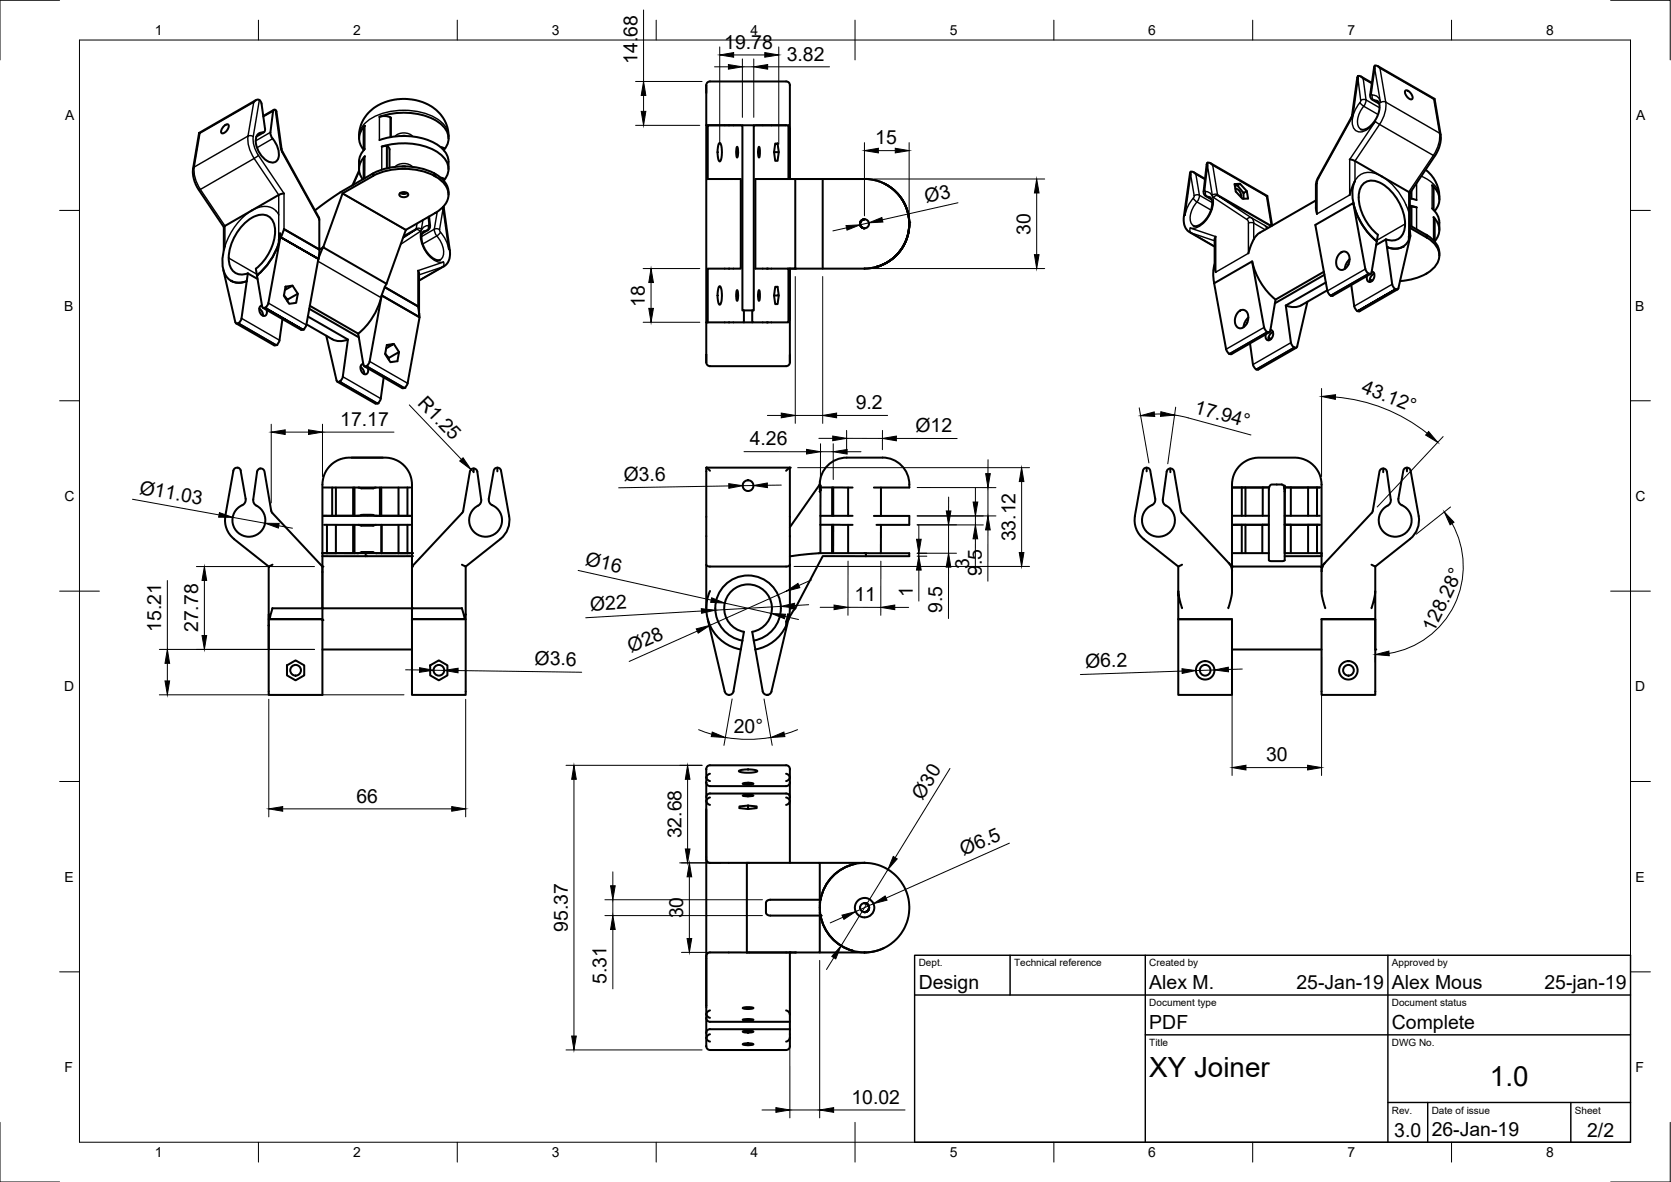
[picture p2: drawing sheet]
<svg xmlns="http://www.w3.org/2000/svg" width="420mm" height="297mm" viewBox="0 0 420 297" stroke-linecap="round" stroke-linejoin="round" font-family="sans-serif">
<!-- layer: Visible -->
<g fill="none" stroke="#000" stroke-width=".51">
<path d="M341.5 19.1l-.2 .4-1.4 9.8-8.9 16.3-.1 6.9 .3 1.2M341.5 19.1a1.3 1.3 0 0 1 1.3 .7M341.5 19.1v.8M342.2 19.2l2.8 1.6M345.7 16.5a1.24 1.24 0 0 1 1.3 .7M345.7 16.5l-1.2 7.3a1.23 1.23 0 0 0 .6 1.3l1.7 .9M345.7 16.5v.8M346.4 16.6l14.3 8.3 1.6 9.2-.3 2.6-1.1 2.4-6.4 9.4M50.1 33.4l.2 .1M50.1 33.4l-1.6 9.3 .3 2.5 1.1 2.4 6.4 9.5M56.2 31.8a.86 .86 0 0 1 1.3-.3 1.85 1.85 0 0 1-1.8 2 1.29 1.29 0 0 1 .5-1.7zM64.3 25.2l-14.2 8.2"/>
<path d="M65.2 25.1a1.05 1.05 0 0 0-1.4 .6M65.2 25.1l.6 1 .8 6.2-.1 .7-.5 .3M66 33.3a1.74 1.74 0 0 0-1.7 2.1 6 6 0 0 0 3.9 5.4 1.83 1.83 0 0 0 1.9-2.5l-.7-2.1-.9-1.3M66.3 33.2l-1.8 1.1M68.6 34.8l-.5-.7-.1-.8 .7-5.4 .3-.4 .3 .2 .2 .4 1.4 9.8 9.4 17v7.8l-8.9-5.1M68.9 27.6l-2.7 1.6M90.3 34.8l.1-1.8 .3-1.5a11.1 11.1 0 0 1 10.8-6.6l3.1 .3 2.5 .8a9 9 0 0 1 5.7 8.2v.6M91.7 31.6l-.3 .7v5.5M91.7 37.4l-1.1 1.6a6.4 6.4 0 0 0-.3 3.5M91.8 31.6a4.2 4.2 0 0 0-.3 6.1M95.4 35.2a17.4 17.4 0 0 1 15.1 1.6 5.5 5.5 0 0 1 2.3 5.7M97.3 36.7v5.6"/>
<path d="M98.2 29.6v4.8M98.3 34.4l-.1-4.9-1.3-.3-1.5 .2a17.7 17.7 0 0 1 14.7 1.2 4.5 4.5 0 0 1 1.5 7.1M101.1 34.2h.9M110.8 36.9l.8 .3M111.6 37.4v.4M177.6 31.5h8.7M177.6 21.5v10M177.6 21.4v2M177.6 31.5v57.6M178.5 20.5h19.2M178.5 20.5a.94 .94 0 0 0-.9 .9M180.8 36l.1-.1a2.95 2.95 0 0 1 .6 2.8 1.93 1.93 0 0 1-.6 1.9 5.8 5.8 0 0 1-.1-4.6z"/>
<path d="M183.3 31.5h-5.4v13.5h5.4M183.3 31.5h.1M183.3 31.5h3.4v46.5h.3v3h-3.7M185.3 36.9a3.4 3.4 0 0 1 0 2.7l-.2-1.2zM186.7 31.5h2.8M189.9 31.5h7.8M190.8 36.9a4 4 0 0 1 0 2.7l-.2-1.1zM194.6 38.2h1.2M194.9 36.1h.6l.3 2.1-.3 2.2h-.6l-.3-2.2zM197.7 20.5a.94 .94 0 0 1 .9 .9M198.2 31.7l.4 .7M198.6 32.4h.1"/>
<path d="M198.6 21.4v23.6v-12.6M346.3 25.3a2.9 2.9 0 0 1 .2 3.4 5.1 5.1 0 0 1-4.1 3.9l-.2-.1M353.4 22.8a1.74 1.74 0 0 1 1.8 1.9 .58 .58 0 0 1-.6 .3 .58 .58 0 0 1-.5-.4l-.2-.1a1.66 1.66 0 0 1-.5-1.7zM360.7 24.9h-.2M56.3 57.1v5.7M70.4 58.6l.2 1.1 9.5 5.4-9.6-5.5zM70.4 58.6l-.3 2.5M70.5 59.6l-3 16.6M71.4 57.6l-.8 2.1M71.4 57.6l8.9 5.1 1-.5M71.4 57.6h.1M71.4 48.6l-1.3 .4-13.8 8.1"/>
<path d="M86.1 48.6l15.9 9.2M90.3 42.8l-1.7 3.8M91.4 45v-5.1l.3-.6a4.1 4.1 0 0 0-.5 5.8M93.6 43.7h-.1M93.8 43.6l-8.2 4.7-6.4 4.6M93.8 44.2l-7.7 4.4-4.8 13.6M93.8 43.6v.6M93.8 44.2a17.7 17.7 0 0 1 15.4 0M93.8 43.6a17.7 17.7 0 0 1 15.4 0M97.9 42.2v-4.9a1.1 1.1 0 0 0-1.6-.5h-.3a17.5 17.5 0 0 1 14.3 1.6 4.5 4.5 0 0 1 1.3 6.9M100.5 48.7a1.42 1.42 0 0 1 2.2 .2 1.32 1.32 0 0 1-2.3 0zM100.6 48.5l.9 .3 .9-.3"/>
<path d="M101.1 41.8h.8M106.6 58.1a2.71 2.71 0 0 0-.3 3.2 5.4 5.4 0 0 0 4.1 4.1l.3-.1M107.9 54.4l.2 2.2a1.19 1.19 0 0 1-.6 1.3l-1.4 .8M109.5 44.4l-.3-.2v-.6a6 6 0 0 1 3.6 4.7M109.5 44.3a5.4 5.4 0 0 1 3.2 5.3 5.9 5.9 0 0 1-3.2 3.9l-7.5 4.3-4.8 13.5-15.9-9.1M110.8 44.6l.8 .3M111.4 52v.5M111.5 51.9l1.6 11.3v1.6a3 3 0 0 1-1.5 2.1l-6.2 3.6M111.6 44.9v.6M111.6 44.9v.1M112.8 48.3v.6M183.3 45h.1"/>
<path d="M183.3 45h3v22.5h-3M198.2 45v-13.5h-8.7v46.5h-.4v3h9.1v-13.5h-8.3v-22.5h10.1M200 45h17.7M200 45v22.5h-1.9M206.9 45v22.5M217.4 45h-.1M217.4 55.1a1.13 1.13 0 0 0-1.1 1.1 1.13 1.13 0 0 0 1.1 1.2M217.7 45a11.3 11.3 0 0 1 10.9 10.9M222.3 46.1l1.8 1.1 1.3 1.1 1.2 1.5 1 1.8 .6 1.6 .4 1.8v1.7l-.2 1.9-.7 2.2-.8 1.5-1 1.3-1.3 1.3-1.6 1.1-1.9 .9-2.1 .5-1.6 .1M222.5 46.2a11.3 11.3 0 0 1 6.1 11.2 11.3 11.3 0 0 1-8.2 9.7M226.5 49.6a11.3 11.3 0 0 1-6.1 17.5M228.6 56.2a11.3 11.3 0 0 1-11.3 11.3h-18.7"/>
<path d="M228.6 56.2a11.3 11.3 0 0 1-8.2 10.9M228.6 55.9v.3M228.6 55.9a11.2 11.2 0 0 1-8.2 11.2M299.4 43.2a1.24 1.24 0 0 1 1.3 .6M299.4 43.2l-.2 .4-1.6 11 .1 1.7a3.1 3.1 0 0 0 1.4 2.1l6.3 3.6M299.4 43.2v.7M300.1 43.3l2.9 1.6M303.6 40.9a1.25 1.25 0 0 1 1.3 .6M303.6 40.9l-.2 .4-.8 6.8a1.19 1.19 0 0 0 .6 1.2l1.5 .8M303.6 40.9v.8M304.2 49.6a3.2 3.2 0 0 1 .1 3.8 4.8 4.8 0 0 1-4 3.4l-.2-.1M304.4 41l14.2 8.2"/>
<path d="M305.7 59.5l-.3 .6v6.9l.3 1.4M310.6 47.4a1.79 1.79 0 0 1 1.4 2.1M311.1 46.6l.7-.4 1.7 1.8-.8 .5zM311.1 46.6l-.6 .1M311.8 46.2l-1.4 .1 .3 1.8 1.7 1.9 1.4-.1-.3-1.9M312.7 48.5v1.4M318.6 49.2l-.1 .1M318.6 49.2l1.3 7.5M330.9 50.4l-14.1 8.1a8.8 8.8 0 0 0-2.8 4.8l-.1 .4M339.4 40.1l1.3 .4 13.8 8M340.3 51h.1M340.7 45.5a11.9 11.9 0 0 0 1.4 10.2l2.1 3.1 2 1.8a17.2 17.2 0 0 1-5.9-9.6"/>
<path d="M340.7 45.5l-1.3 3.5M346.4 59a12.6 12.6 0 0 1-4.7-10.5 3.3 3.3 0 0 1 4.8-2.8 12.3 12.3 0 0 1 6.7 11.6 3.3 3.3 0 0 1-4.7 2.8M346.5 59l-1.7 9.7a.95 .95 0 0 1-1.4-.8l-.1-.3M354.2 59.5v.9M354.5 58.3l-.3 1.2M354.5 58.3l.1 1-3.1 13.3a.98 .98 0 0 1-1.3-.8l-.1-.4M354.5 49.8l1.7 .5M354.5 56.6l4.4 2.6v.6l-4.4-2.5M354.5 48.5v9.8M354.5 51.7l1.7 .4M354.5 58.2l-.3 1.3M354.9 47.9v2"/>
<path d="M354.9 51.9l-.4 .4M356.2 52.1l-1.3-.1v4.9M358.5 42.7l.3 .2a8.7 8.7 0 0 1 3.1 7.2M358.6 59h.1M360.1 52.4l.9 .9 .6 1a6.6 6.6 0 0 1 .3 3.5M360.5 54.6a4.2 4.2 0 0 1 .2 6M360.5 52.8v-5.5l-.4-.7a4.3 4.3 0 0 1 .6 6.4M360.5 54.6l.3 .6M360.7 55.2v5.5M56.2 67.8l3.1 13.4a.98 .98 0 0 0 1.3-.9l.1-.3M56.6 61.8a8.5 8.5 0 0 0 .6 8.1 4.1 4.1 0 0 0 4.8 .8l-1.8 .4-1.1-.1-1-.4M64.3 67.5l1.7 9.8a.95 .95 0 0 0 1.4-.8l.1-.4"/>
<path d="M64.4 67.5a12.6 12.6 0 0 0 4.7-10.4 3.3 3.3 0 0 0-4.8-2.8 12.3 12.3 0 0 0-6.7 11.5 3.3 3.3 0 0 0 4.7 2.9M64.8 70.1l-2.5-1.4-1.6 11.3M65.2 77.5a2.06 2.06 0 0 1 .9 1.8M65.9 76.8a1.36 1.36 0 0 0-.1 2.4 .82 .82 0 0 0 1.1 0 .82 .82 0 0 0 .2-1l-.1-.3M70.1 61.1h.1M70.1 61.1a17.2 17.2 0 0 1-5.5 8.1M71.8 72l1.8-.2 1.3 2-.4 2.3-1.8 .3-1.3-2.1zM72.3 75.3v.4M73.6 71.8l-2 1.1M74.9 73.8l-2.6 1.5-.9-1.1M77.4 79.5l10.1 5.8-1.3 9.4-.5 1a.63 .63 0 0 1-1 .1l-.1-.2M77.8 77.6l12.4 7.2"/>
<path d="M77.9 76.8l12.2 7M80.1 65.1l-3.1 16.5-.5 1-.5 .3h-.3l-9.6-5.5M80.3 62.7h.1M80.3 62.7l-.2 2.3M81.3 62.1l-1.3 3.2M95.8 74.7a17.3 17.3 0 0 1-5.7 9.1M95.9 74.5l-3 16.3-.5 1a.62 .62 0 0 1-.9 .1l-1.4-8.1M97.2 71.3l-1.4 3.5M105.1 77l-8.3-4.8 8.3 4.8 .3 2.6-9.4-5.4 9.5 5.5-.1-.9M105.1 68l.3 .7v10.6M105.1 77h.1M105.5 79.7l-3 16.6-.5 1-.5 .2h-.3"/>
<path d="M180.9 71.9a3 3 0 0 1 .6 2.8 1.93 1.93 0 0 1-.6 1.9 5.8 5.8 0 0 1 0-4.7zM183.3 67.5h-5.4v13.5M183.3 67.5h.1M185.3 72.9a3.4 3.4 0 0 1 0 2.7l-.2-1.2zM187 78h2.1M190.8 72.9a4 4 0 0 1 0 2.7 4 4 0 0 1 0-2.7zM194.6 74.3h1.2l-.3-2.2h-.6l-.3 2.2 .3 2.1h.6l.3-2.1M198.6 67.5v12.6l-.4 .7M198.6 67.5v23.5M217.4 67.5h.1M220.5 67.1h-.1M305.4 66.3l-.4 2.6 .3 2.3"/>
<path d="M311.2 78.5a1.49 1.49 0 0 1 1.9-.5 1.49 1.49 0 0 1 .8 1.8 2.45 2.45 0 0 1-2.2 2.7 2.5 2.5 0 0 1-.5-4zM313.9 79.8l-.9 1.1-.3 1.3M314.9 65.7a17.2 17.2 0 0 0 5.8 9.6M328.7 75.8l-2.6 11.5a.98 .98 0 0 1-1.4-.8l-1.4-9.7M332.9 68.3l-12.2 7-1.4 8.1a.95 .95 0 0 1-1.3-.8l-.1-.3M333 69.1l-12.5 7.1M333.4 71l-10.1 5.8M333.7 72.9l-6.9 4-1.6 .3-1.9-.4M336.7 63.9a1.41 1.41 0 0 1 1.7-.6 1.41 1.41 0 0 1 .9 1.5 2.59 2.59 0 0 1-2.2 3 2.48 2.48 0 0 1-.4-3.9zM339.1 66.4l-.1 .2M339.3 65.2l-.8 1.1-.4 1.3M339.8 71.6l.8 5.7 .7 .9h.6"/>
<path d="M343.3 67.6l-3-16.6-9.6 5.5 3.1 16.6M344.4 70.2l.7 .3M344.6 68.8l-9.5 5.5-.3 .1-.5-.3-.5-1M344.9 68.2a1.38 1.38 0 0 1 .1 2.4 .83 .83 0 0 1-1.1 .1 .83 .83 0 0 1-.2-1.1v-.3M345.5 68.7a1.92 1.92 0 0 0-1 2.1M348.5 60.2l1.6 11.2M348.5 60.2l-2.5 1.4M351.4 72.7l-9.5 5.5M354.2 60.4a4 4 0 0 1-5.4 1.7l1.8 .4 1.1-.1 1-.4M354.2 60.4h.1M361.9 64.2a5.2 5.2 0 0 0-3-5v.6a4.8 4.8 0 0 1 2.4 6.5 11.4 11.4 0 0 1-8.3 4.2l-1 .1M59.4 81.3l9.5 5.5"/>
<path d="M71 80.2l-.8 5.6-.7 .9-.6 .1M77 81.5l7 4 1.6 .2 1.9-.4M82 84.4l2.6 11.2M84.8 95.9l9.6 5.5M90.7 92.2a2.06 2.06 0 0 1 .9 1.8M91.3 91.4a1.44 1.44 0 0 0-.7 1.4 1.44 1.44 0 0 0 1.1 1.3 .96 .96 0 0 0 .8-.5 .96 .96 0 0 0 0-1.1M91.6 92l9.6 5.5M96.5 94.8l-.9 5.7-.6 .9h-.6M97.1 87.5l1.9-1.1-1.7 .3-.5 2.3 1.4 2 1.7-.2 .4-2.3-2.6 1.5-.8-1.1M97.7 90v.4M99 86.4l1.3 2.1M177.6 81h.3"/>
<path d="M177.6 89.1v1.9M177.6 89.1v1a1.82 1.82 0 0 0 .6 1.8l19.5 .1M177.9 81h5.4M183.3 81h.1M187 81h2.1M198.6 89.1v1a1.82 1.82 0 0 1-.6 1.8l-.3 .1M198.6 80v.1M308.3 87.7l.5 1 .5 .3h.4M313.6 81l-.1 .3M314.3 86.3l.9 5.6 .4 .7 .6 .3 9.7-5.5M317.8 82.3l-3-16.6-9.5 5.5 3 16.6M319 84.8l.6 .4"/>
<path d="M319.2 83.5l-9.6 5.5M319.4 82.9a1.44 1.44 0 0 1 .7 1.4 1.44 1.44 0 0 1-1 1.2 .96 .96 0 0 1-.9-.5 .96 .96 0 0 1 .1-1M320.1 83.4a1.92 1.92 0 0 0-1.1 2.1M64.6 118.5l-.9 7 .1 .8 .7 .8M65.4 117.7a.99 .99 0 0 1 1.1 .8l1.7 9.9M65.4 117.7l-.5 .3-.2 .5M88.4 115h7.8M119.1 117.7v1M125.1 117.5v1M177.6 117.5v35.3M177.6 117.5l.9 .8M177.6 117.5h21"/>
<path d="M198.6 117.5l-.9 .8M198.6 117.5v35.4M221.9 115h-7.2a7.5 7.5 0 0 0-8.3 4.8l-.3 1.9M221.9 115a6.8 6.8 0 0 1 6.7 7.5h-8.9M288.3 117.5v1M294.3 117.7v1M347.8 117.7v1M353.8 117.5v1M56.7 129.7a6 6 0 0 0 2.2 5.8l8.7 6.9M64.5 127.1a4.2 4.2 0 0 1 1 6.5 4.2 4.2 0 0 1-6.5-.7 4.2 4.2 0 0 1 2.2-6.1 1.49 1.49 0 0 0 .6-1.4l-1.3-7.1a.95 .95 0 0 0-.9-.8 .95 .95 0 0 0-.9 .8l-2.1 11.4M68.2 128.4l.2 .5 12.7 13.5v10.5h-12.6M81.1 139v13.9"/>
<path d="M81.1 139v-17.2a7.2 7.2 0 0 1 8.1-6.8h7.9a6.8 6.8 0 0 1 6.5 6.8v18M81.1 139h.1M81.1 139h.4M81.1 139.8h10.9M81.1 139h10.9M81.3 122.5h21.9M81.5 139h.7M81.5 131.9h21.7M82.2 131.9v7.1M83.5 122.5v7.2l5.3-.1M84.5 131.9v7.1h-2.3M84.5 139h4.3"/>
<path d="M84.5 122.5v7.2M88.8 122.5v7.1M88.8 131.9v7.1M88.8 139h.4M88.8 129.6h.4M89.1 122.5v7.1M89.1 131.9v7.1M89.1 139h1M89.1 129.6h1M90.1 122.5l.7 .2h1.5h1.5l.7-.2M90.1 131.9l.7 .2M90.8 138.8l-.8 .2"/>
<path d="M90.8 129.4l-.8 .2M90.8 129.4h3zM90.8 132.1h3M91.2 138.8h2.3zM92.3 139h-.4v.8M93.8 138.8l.9 .2M93.8 129.4l.9 .2M94.5 131.9l-.7 .2M95.5 122.5v7.1M95.5 129.6h-.9M95.9 129.6h-.4M95.9 122.5v7.1"/>
<path d="M95.9 129.6h4.3M95.9 131.9l.1 7.1M95.9 139h-1.3M96 139h4.2M96 131.9v7.1M100.2 131.9v7.1h2.3M100.2 129.6h2.3M100.2 122.5v7.1M102.4 122.5l.1 7.2 .7-.1M102.4 131.9v7.1M103.2 139h-10.9M103.2 129.6h-21.9h2.2"/>
<path d="M103.2 139h-.7M103.6 139v13.9h12.6l.7 2.7h-13.3M103.6 139.8h-11.7M116.5 128.4l-.3 .5-12.6 13.5M120.2 127.1l.5-.5 .3-.7-1-7.4a.95 .95 0 0 0-.9-.8 .95 .95 0 0 0-.9 .8l-1.7 9.9M120.2 127.1a4.2 4.2 0 0 0-1 6.5 4.2 4.2 0 0 0 6.5-.7 4.2 4.2 0 0 0-2.3-6.1 1.57 1.57 0 0 1-.5-1.4l1.2-7.1a.93 .93 0 0 1 1-.8 .93 .93 0 0 1 .9 .8l2 11.4M125.8 135.5l-8.7 6.9-1-.5M128 129.7a6 6 0 0 1-2.2 5.8M206.1 121.8v1.3M206.1 121.8l.2 .4M206.1 123.5h.1M206.1 121.8l-7.5 10.7"/>
<path d="M206.3 131.9h8.1M206.3 129.6h8.1M206.3 129.6v9.4M206.3 123.2v-1.1v1.1l-.2 .3M206.3 122.5h8.1M206.3 123.2l-.2 .3M206.3 123.2v6.4M209.2 131.9v7.1M209.2 122.5v7.1M209.5 122.5v7.1M209.5 131.9v7.1M213.3 122.5v7.1"/>
<path d="M213.3 131.9v7.1M217.7 139h10.9v.8h-10.9M217.7 139.8l-10.8-.1-6.9 13.2M217.7 139h-11.6l-7.5 .8M217.7 139v.8M219.7 129.7h8.9v2.2h-8.2M221.5 122.5v7.2M221.5 131.9v7.1M285.4 129.7a6 6 0 0 0 2.2 5.8M287.5 135.5l8.8 6.9 .9-.5M293.2 127.1a4.2 4.2 0 0 1 1 6.5 4.2 4.2 0 0 1-6.5-.7 4.2 4.2 0 0 1 2.2-6.1 1.49 1.49 0 0 0 .6-1.4l-1.3-7.1a.93 .93 0 0 0-.9-.8 .93 .93 0 0 0-.9 .8l-2.1 11.4M293.2 127.1l-.6-.5-.2-1.1 .9-7a.95 .95 0 0 1 1-.8 .95 .95 0 0 1 .9 .8l1.7 9.9"/>
<path d="M296.9 128.4l.3 .5 11.8 12.6M309.8 139h9.2M312.2 122.5v7.1M312.2 131.9v7.1M312.2 122.5h-2.2h9.1M312.3 122.5h.9M312.3 131.9h.9M313.2 122.5v7.1M313.2 131.9v7.1M313.2 122.5h4.3M313.2 131.9h4.2v7.1M317.4 131.9h1.5h-8.9h2.2"/>
<path d="M317.5 122.5v7.1M319.1 129.6h-9.1M319.1 122.5h-1.6M323 122.6v-.5v18.7l-.5 .2h-3l-.5-.2v-17.7a1.18 1.18 0 0 1 .8-1.3h2.5a1.12 1.12 0 0 1 .7 1.3M323 122.3v.5M323 122.8v.2M323 123.2v.3M323 122.5h1.6M323 122.5h8.9h-.7M323 129.6h8.9M324.6 122.5v7.1M324.6 131.9v7.1"/>
<path d="M324.6 131.9h-1.6h8.9h-.7M328.9 122.5h-4.3M328.9 131.9h-4.3M331.2 122.5v7.1M331.2 131.9v7.1M331.2 122.5h-2.3v7.1M331.2 131.9h-2.3v7.1M332.3 139.8h-9.3M332.3 139h.1M332.3 139v-17.2a7.2 7.2 0 0 0-8.2-6.8h-7.8a6.8 6.8 0 0 0-6.5 6.8v20.6l-.8-.9M332.3 139v.8M345.2 128.4l-.3 .5-12.6 13.5v-3.4h-9.3"/>
<path d="M348.9 127.1l.6-.5 .2-.7-1-7.4a.95 .95 0 0 0-.9-.8 .95 .95 0 0 0-.9 .8l-1.7 9.9M351.6 125.4l1.2-7.1a.93 .93 0 0 1 1-.8 .93 .93 0 0 1 .9 .8l2 11.4M351.6 125.3a1.81 1.81 0 0 0 1.5 2 4.1 4.1 0 0 1 .7 6.3 4.1 4.1 0 0 1-6.3-.4 4.1 4.1 0 0 1 1.4-6.1M356.7 129.7a6.1 6.1 0 0 1-2.2 5.8l-8.7 6.9-1-.5M67.6 154.4l.2 1.2h13.3h-13.5zM67.6 157.2v6M68.5 152.9l-.7 2.7M68.5 152.9h.1M68.5 141.9l-.9 .5v14.8M81.1 152.9v21.7h-13.5v-19M81.1 152.9h22.5v3.3M103.6 155.6v19h13.5v-19"/>
<path d="M117.1 154.4l-.2 1.2M117.1 154.4v1.2h-13.5M117.1 142.4v12M177.6 141.9l.2 .3 .6 .2h19.4l.5-.1 .3-.4M177.9 155.6l4.3 18.2a1.14 1.14 0 0 0 1.2 .8 1.14 1.14 0 0 0 1.1-.9l2.2-12.7M178.5 148.5a10.5 10.5 0 0 0 7.8 14.7M197.7 157.2a10.5 10.5 0 0 1-7.8 6M197.7 156.2v1M198.2 155.6l-4.2 18.2a1.13 1.13 0 0 1-1.1 .8 1.13 1.13 0 0 1-1.1-.9l-2.7-14.9a6 6 0 0 0 4-9.2 6 6 0 0 0-10-.1 6 6 0 0 0 4 9.3l-.4 2.2M198.2 155.6l-.1-1.2-.4 1.8M198.6 152.9l-.4 2.7M198.6 152.9h.1"/>
<path d="M198.6 152.9h1.4M200 152.9l-1 1.4-.8 1.5M296.3 155.6h13.5v19h-13.5zM296.3 142.4v6.1M297.2 152.8l-.8-3-.1-1.3v7.1h13.5M309 141.5l.7 1.2 .1 .8M309.8 143.6v-1.2h22.5v1.2M309.8 143.6v5.6l-1 3.6M332.3 155.6v19h13.5v-19h-13.5h13.5M332.3 143.6v5.6l.9 3.6M333.1 141.5l-.5 .7-.3 1.3M344.8 152.8l.9-3 .1-1.3v14.7"/>
<path d="M345.8 142.4v6.1M72.2 167.2l2.1-1.2 2.2 1.2v2.5l-2.2 1.3-2.1-1.3zM81.1 163.2h22.5M108.2 167.2l2.1-1.2 2.2 1.2v2.5l-2.2 1.3-2.1-1.3zM183.3 174.6h.1M189.5 161a8.2 8.2 0 0 0 5.5-12.7 8.2 8.2 0 0 0-13.8 0 8.2 8.2 0 0 0 5.5 12.7M309.8 163.2h22.5M177.6 196.6v18.8a1.24 1.24 0 0 0 .9 1.4h9.9M177.6 196.6a.94 .94 0 0 0 .9 1h19.2M177.6 196.6h.1M177.6 195.4a1.16 1.16 0 0 0 .9 .9M177.6 195.4v1.2"/>
<path d="M178.5 194.4a1.15 1.15 0 0 0-.9 1M178.5 192.3h19.2M178.5 192.3a.94 .94 0 0 0-.9 .9v2.2M185.8 193.7a6.7 6.7 0 0 1 4.6 .1 6.7 6.7 0 0 1-4.6-.1zM186.8 199.9l1.7-.2a.7 .7 0 0 1 .9 .3 4.7 4.7 0 0 1-2.6-.1zM186.8 196.9a3.7 3.7 0 0 1 2.6 .1 3.9 3.9 0 0 1-2.6-.1zM197.7 194.4a.92 .92 0 0 1 .9 1 .92 .92 0 0 1-.9 .9M197.7 199.4h-19.2a.94 .94 0 0 0-.9 .9M197.7 192.3a.94 .94 0 0 1 .9 1v3.3M197.7 199.4a.94 .94 0 0 1 .9 .9M198.6 196.6v3.7M198.6 196.6h.1"/>
<path d="M198.6 196.6a.94 .94 0 0 1-.9 1M177.6 203.3v49.6M178.5 200.4a1.16 1.16 0 0 0-.9 .9 1.21 1.21 0 0 0 .9 1M188.1 202.4l2.2 .3v.4l-2.2 .2zM188.1 202.4l-2.2 .3v.4l2.2 .2M197.7 200.4a.93 .93 0 0 1 .9 .9 .93 .93 0 0 1-.9 1M198.6 200.3v16.5M206.1 216.8v9.3h-12.6l-.7 .3-.2 .4v2.8l.8 .5h12.7M215 217.1h.1M215 217.1a11.3 11.3 0 0 0-8.7 8.9M215 217.1a11.3 11.3 0 0 0-8.7 9M217.3 216.8l-2.3 .3"/>
<path d="M217.3 216.8h-29.5v22.6M217.4 216.8h.1M217.4 216.8h-.1M217.4 216.8a11.3 11.3 0 0 1 11.2 11.3 11.3 11.3 0 0 1-11.2 11.3M178.5 239.3a.94 .94 0 0 0-.9 1M187.7 239.4h10.9M187.8 239.4h-9.3M198.6 239.4v19.3M198.6 239.4h1.4M206.1 230.1v9.3h-18.3M206.2 229.3l.1 .7M206.3 230.1h.1"/>
<path d="M206.3 230l-.2 .1M206.3 230v.1M206.3 230.1v.1M206.3 226.1l-.1 3.2M206.3 226.1h-.2v4h.2M206.3 230.1a11.2 11.2 0 0 0 8.1 8.8M206.3 230.1l.1 .1M206.4 226l-.1 .1M206.4 225.8l-.1 .3M214.3 238.9h.1M214.4 238.9l3 .4M215.5 226.6a2.44 2.44 0 0 1 3.7-.1 2.44 2.44 0 0 1-.5 3.7 2.44 2.44 0 0 1-3.6-1.2 2.39 2.39 0 0 1 .4-2.4z"/>
<path d="M217.4 227a1.13 1.13 0 0 1 1.1 1.1 1.13 1.13 0 0 1-1.1 1.1M222.3 238.2l-1.9 .7-2 .4-12.3 .1M177.6 240.3v.5M177.6 252.7v2.2M177.6 254.9v.9M177.6 259.6v1.2M177.6 255.8v3.8M177.6 255.8a.94 .94 0 0 0 .9 1h20.1M177.6 254.9a1.16 1.16 0 0 0 .9 .9M178.5 259.9a1.16 1.16 0 0 0-.9 .9M178.5 253.9a1.21 1.21 0 0 0-.9 1M178.5 258.6h20.1"/>
<path d="M178.5 258.6a.94 .94 0 0 0-.9 1M186.8 253.3a4.3 4.3 0 0 1 2.6 0 3.7 3.7 0 0 1-2.6 0zM186.8 259.2a3.9 3.9 0 0 1 2.6 .1 3.7 3.7 0 0 1-2.6-.1zM186.8 256.2a4.8 4.8 0 0 1 2.6 .1l-1.7 .2zM197.7 253.9a1.21 1.21 0 0 1 .9 1.1M198.6 258.7v1.5a1.26 1.26 0 0 1-.9 1.6M177.6 260.8v2.1a.94 .94 0 0 0 .9 1h19.2M177.6 260.8a1.15 1.15 0 0 0 .9 1M186.8 262.4a3.7 3.7 0 0 1 2.6 .1 3.9 3.9 0 0 1-2.6-.1zM198.6 260.7v2.2a.94 .94 0 0 1-.9 1"/>
<circle cx="217.4" cy="56.2" r="1.13"/>
<circle cx="188.1" cy="122" r="1.35"/>
<circle cx="74.3" cy="168.4" r="1.34"/>
<circle cx="110.4" cy="168.4" r="1.34"/>
<circle cx="303" cy="168.5" r="2.32"/>
<circle cx="303" cy="168.4" r="1.34"/>
<circle cx="339" cy="168.5" r="2.32"/>
<circle cx="339.1" cy="168.4" r="1.34"/>
<circle cx="217.4" cy="228.1" r="1.13"/>
</g>
<g fill="#000">
<circle cx="109.5" cy="53.5" r=".25"/>
<circle cx="198.2" cy="45" r=".25"/>
<circle cx="200" cy="45" r=".25"/>
<circle cx="217.7" cy="45" r=".25"/>
<circle cx="228.6" cy="55.9" r=".25"/>
<circle cx="58.1" cy="70.6" r=".25"/>
<circle cx="64.6" cy="69.2" r=".25"/>
<circle cx="66.7" cy="77.3" r=".25"/>
<circle cx="81.3" cy="62.2" r=".25"/>
<circle cx="192.9" cy="67.5" r=".25"/>
<circle cx="200" cy="67.5" r=".25"/>
<circle cx="217.3" cy="67.5" r=".25"/>
<circle cx="334.5" cy="74.3" r=".25"/>
<circle cx="341.3" cy="78.2" r=".25"/>
<circle cx="344.1" cy="68.8" r=".25"/>
<circle cx="348.7" cy="62.1" r=".25"/>
<circle cx="350.8" cy="72.7" r=".25"/>
<circle cx="352.7" cy="62" r=".25"/>
<circle cx="59.9" cy="81.2" r=".25"/>
<circle cx="69.5" cy="86.7" r=".25"/>
<circle cx="76.2" cy="82.8" r=".25"/>
<circle cx="85.4" cy="95.9" r=".25"/>
<circle cx="92.2" cy="92" r=".25"/>
<circle cx="101.7" cy="97.5" r=".25"/>
<circle cx="192.9" cy="81" r=".25"/>
<circle cx="309.1" cy="88.9" r=".25"/>
<circle cx="315.8" cy="92.8" r=".25"/>
<circle cx="318.6" cy="83.4" r=".25"/>
<circle cx="325.4" cy="87.3" r=".25"/>
<circle cx="95" cy="101.4" r=".25"/>
<circle cx="177.6" cy="117.5" r=".25"/>
<circle cx="198.6" cy="117.5" r=".25"/>
<circle cx="81.1" cy="139" r=".25"/>
<circle cx="103.6" cy="139.8" r=".25"/>
<circle cx="103.6" cy="139" r=".25"/>
<circle cx="81.1" cy="155.8" r=".25"/>
<circle cx="81.1" cy="142.4" r=".25"/>
<circle cx="81.1" cy="152.9" r=".25"/>
<circle cx="103.6" cy="142.4" r=".25"/>
<circle cx="103.6" cy="152.9" r=".25"/>
<circle cx="309.8" cy="142.4" r=".25"/>
<circle cx="332.3" cy="142.4" r=".25"/>
<circle cx="192.9" cy="174.6" r=".25"/>
<circle cx="345.8" cy="163.2" r=".25"/>
<circle cx="217.3" cy="216.8" r=".25"/>
<circle cx="198.6" cy="239.4" r=".25"/>
<circle cx="200" cy="239.4" r=".25"/>
<circle cx="206.3" cy="230.1" r=".25"/>
<circle cx="217.7" cy="239.4" r=".25"/>
</g>
<!-- layer: Visible Narrow -->
<g fill="none" stroke="#000" stroke-width=".36">
<path d="M62.4 34.2l1.4-8.5-13.5 7.8-1.5 8.5M62.4 34.2l-13.6 7.8M62.4 34.2l.6-.1 .7 .2M62.4 34.2a8.3 8.3 0 0 0 1.5 5.6M63.7 34.3l.1 2 .4 1.4 .8 1.4M63.9 39.8l6.2 9.2v12.1M63.9 39.8l-13.5 7.8 6.2 9.2v5M65 39.1l6.4 9.5v9M65 39l-1.1 .8M65.2 25.1l-1.5 9.2M66 33.3l-1.5 .9M68 33.3l-3.7 2.1"/>
<path d="M68.5 34.8l-3.9 2.3M68.7 27.9l-2.5 1.4M69.2 27.6l1.3 9.6M70.5 37.2l.4 1 .1-.1M70.5 37.2l.3 .2M70.9 38.2l9.4 17M90.3 34.2a5.6 5.6 0 0 1 3.3-4.6 17.3 17.3 0 0 1 16.9 .6 5.2 5.2 0 0 1 2.3 4M91.7 31.6v5.9M91.7 39.3v5.5M95.4 29.4v5.8M96 36.8v5.9M99.3 34.3a3.2 3.2 0 0 1 4.5 0"/>
<path d="M339.9 29.6l-8.3 15.2-.4 1.4M340.3 28.6l-.3 .3M340.3 28.7l-.4 .9h-.1M341.9 25.8a6.9 6.9 0 0 0-1.7 6 2.15 2.15 0 0 0 3.5 .8l1.1-.9 1-1.2 1.1 .8M341.9 25.8l1 .9 3.6 2.1M342.1 25.2l-.6-5.3-1.2 8.7M342.2 25.2l-.2 .6M343.5 25.1l-.1 .8a9.3 9.3 0 0 0-2.1 4.7l.3 1.4 .6 .5M343.5 25.1l3.4 2M343.5 25.1l-.7-.1-.6 .2M344.5 23.8l.3-.3 .2 .4M344.8 23.5l.9-6.2 1.4 8.5"/>
<path d="M344.9 21l-2.1-1.2 .7 5.3M345 23.9a1.96 1.96 0 0 1 2.1 1.9M345 23.9a1.1 1.1 0 0 0 .4 1.3M345.1 25.1h.3M345.4 25.2l1.3 .7M345.4 25.1l.9 .2M345.8 30.5l-6.4 9.6v8.9l-8.2 4.7v-7.5M346.9 31.3l-6.2 9.2v5M346.9 31.3l13.5 7.8M348.4 25.7l-1.4-8.5 13.5 7.7 1.4 8.6M348.4 25.7l13.5 7.8M348.4 25.7a8.3 8.3 0 0 1-1.5 5.6"/>
<path d="M348.4 25.6l-.6-.1-.7 .3M360.4 39.1l.4 .1M360.4 39.1l-6.2 9.1v12.2M362 33.4a8.3 8.3 0 0 1-1.6 5.6M362 33.4l.2 .4M48.8 42l-.2 .3M48.8 42a8.2 8.2 0 0 0 1.6 5.6l-.4 .1M70.1 54a3.9 3.9 0 0 0-5.2-1.8 15.1 15.1 0 0 0-8.3 9.6M86.1 48.6l15.9 9.2M90.3 43.1l-1.5 3.3M99.3 41.9a3.3 3.3 0 0 1 4.4 .1M101.4 59.5l3.1-1.7-3.2 2.1"/>
<path d="M104.7 57.5l.6-.2 .7 .3-.4 .6a.89 .89 0 0 0-1.1-.4zM104.9 56.2l-.3 1.3-3.1 1.8M105.6 58.2l-4.9 3.2M106.3 55.3l-.3 2.3M107.3 57.9l-1.1 .7M107.3 57.9l-.7 .2M107.6 57.8l-.3 .1M107.7 56.7a2.42 2.42 0 0 0-1.9 3.2 7.3 7.3 0 0 0 4.7 6l1-.1M107.7 54.6l.2 1.7M107.7 56.7a1.06 1.06 0 0 1-.4 1.2M107.9 56.3l-.2 .4M107.9 56.3l.3 .3"/>
<path d="M109.2 57.6l-3.2 1.9M109.2 57.6l.7-.1 .6 .2M109.2 57.6l.1 .7 .5 1M109.5 43.7v.7M109.8 59.3l-3.5 2M109.8 59.3a5.3 5.3 0 0 1 1.5 5.4l-.6 .6M109.9 53.2l-.7 4.4M110.5 57.7l.9-5.2 1.4 10.1M110.5 57.7l.3 .7M110.7 58.4l1.3 1.7 .8 2.5M110.8 58.4l-1 .9M298 54.1l-.3 .2"/>
<path d="M299.2 58.3l.3 .2M299.5 58.5l5.9 2M299.5 58.5l5.9 3.4M300 49.8l1 1M300.3 49.2v.2a11.1 11.1 0 0 0-2.3 4.7M301 50.7l3.5 2.1M301 50.7a5.3 5.3 0 0 0-1.5 5.5l.6 .5M301.6 49.1l-.1 .6-.5 1M301.6 49.1l-.7-.2-.6 .3-.9-5.3-1.4 10.2M302.9 47.8l.7-6.1 1.2 7.4M302.9 47.8l-.3 .3M302.9 47.8l.1 .3a2.23 2.23 0 0 1 2.1 2.7 7.4 7.4 0 0 1-4.8 6.6l-1-.1a.94 .94 0 0 0 .2 1.2"/>
<path d="M303 45.1l-2.3-1.3 .9 5.3 3.2 1.8M303.1 48.1a1.06 1.06 0 0 0 .4 1.3M303.2 49.3l.3 .1M303.5 49.4l1.1 .6M303.5 49.4l.7 .2M304.8 49.1l.4 .5 8.3 5.6M304.8 49l.3-.1a.85 .85 0 0 1 1.2 .3 .85 .85 0 0 0-1.1 .4M304.9 41.5l13.6 7.8 1.2 7.4-13.6-7.8zM313.9 56.1v7.6l-8.2 4.7v-8.9l-6.4-2.2M313.9 56.1l.7-.2 .7 .2M314.7 54.7l-8.4-5.5 13.3 7.7M314.7 54.7l3.3 1.9"/>
<path d="M314.7 54.7a.89 .89 0 0 0-1.2 .5l.3 .3 .1 .6M314.7 54.7l.4 .6 .1 .8M315.2 56.1l2.9 1.6M315.2 56.1v4M318 56.6l1 .6M318 56.7l.5 .8M319.8 56.8h-.1M331.2 46.1l-.3 .4M331.4 44.7l.2 .1M340.7 45.5a4.1 4.1 0 0 1 5.8-1.7 16.2 16.2 0 0 1 7.7 9.5M353.3 56.3l-7.1 4.1M356.2 46v4.3"/>
<path d="M356.2 52.1v5.5M357.4 44.3a6.5 6.5 0 0 1 4.5 5.2M360.1 46.6v5.8M360.4 54.6v5.8M57.5 64.8l7.1 4.1M60.7 80l9.6 5.5M67.5 76.2l9.5 5.5M79.9 65.6l15.9 9.2M111.3 67.1l-5.9 2M111.3 67.1l-5.9 3.4M111.5 65.9l-6.4 2.1v9M111.5 65.8a.94 .94 0 0 1-.2 1.3"/>
<path d="M111.6 66.9l-.3 .2M112.8 62.6l.3 .3M341.3 78.2l9.5-5.5-9.5 5.5M343.3 67.6l-9.5 5.5M344.1 68.8l-9.6 5.5M350.1 71.4l-9.6 5.5M59.9 81.2l9.6 5.5M76.2 82.8l-9.5-5.5 9.5 5.5M85.4 95.9l9.6 5.5M86.2 94.7l9.5 5.5M92.2 92l9.5 5.5M92.9 90.8l9.6 5.5"/>
<path d="M317.8 82.3l-9.5 5.5M318.6 83.4l-9.5 5.5M324.6 86.1l-9.6 5.5M325.4 87.3l-9.6 5.5"/>
</g>
<!-- layer: Border -->
<g fill="none" stroke="#000" stroke-width=".25">
<path d="M15 .1h-15v15M20 10.1h390v276.9h-390zM65 5.1v5M115 5.1v5M165 5.1v5M215 5.1v10M265 5.1v5M315 5.1v5M365 5.1v5M405 .1h15v15M15 52.9h5M410 52.9h5"/>
<path d="M15 100.7h5M410 100.7h5M15 148.6h10M405 148.6h10M15 196.4h5M410 196.4h5M15 244.2h5M410 244.2h5M0 282.1v14.9h15M65 287v5M115 287v5M165 287v5"/>
<path d="M215 282.1v9.9M265 287v5M315 287v5M365 287v5M420 282.1v14.9h-15"/>
</g>
<!-- layer: TitleBlock -->
<path d="M230 240.1h180v46.9h-180zM230 250h180M254 240.1v9.9M288 240.1v46.9M349 240.1v46.9M288 260.1h122M349 277.1h61M359 277.1v9.9M395 277.1v9.9" fill="none" stroke="#000" stroke-width=".36"/>
<!-- layer: Dimensions -->
<g fill="none" stroke="#000" stroke-width=".25">
<path d="M161.8 2.5v18M179.7 16.8h3.5M181 11.8v24.4M184.5 13.8h7.8M186.7 14.8v14.7M186.7 16.8h2.8M189.5 14.8v14.7M193 16.8h15.6M195.8 11.8v24.4M159.8 31.5h16.2M159.8 20.5h16.7M161.8 24v4"/>
<path d="M217.4 35.8v18.4M220.9 37.9h4.2M228.6 35.8v18.4M212.9 57.3l-3.5 .7M218.5 56l-2.2 .5M219.7 45h43M240.9 51l-19 4.2M260.7 48.5v15.5M161.7 67.5h14.3M163.7 71v6.5M200 69.5v36.9M206.9 69.5v36.9"/>
<path d="M219.3 67.5h43.4M161.7 81h14.3M332.3 97.6v22.2M335.8 99.8a42.7 42.7 0 0 1 23.1 9.1M68.2 106.6v19.8M71.7 108.6h5.9M81.1 106.6v13.2M81.1 108.6h18M102.9 101.8l13.1 13.7M118.4 118l.7 .7M187.1 113.5h15.7M193 104.4h3.4"/>
<path d="M200 104.4h6.9M200.6 117.5h58.3M205.9 110.2h3.5M206.3 111.5v9.7M206.3 113.5h3.2M209.5 111.5v9M210.4 104.4h12.8M212.9 108.2v4.8M212.9 110.2h9M213 113.5h3.5M221.9 108.2v4.8M225.4 110.2h15.3"/>
<path d="M248.4 115.5v3.5M286.4 102.5l2.5 13.8M291.9 104l-1.6 .1M295.3 104.3l3.5 .7M295.6 102.3l-2 14.3M298.8 105l15.7 4.3M362.9 109.7l-16.6 17.7M33.3 125.5l21.8 3.9M58.5 130l8.2 1.5M70.1 132.1l3.4 .6M183.2 122.1l-27.6 .5M189.4 122l-2.6 .1"/>
<path d="M196.4 121.9h-3.4M230.6 122.5h19.8M230.6 129.7h19.8M230.6 131.9h16.6M230.6 139h9.9M230.6 139.8h2.4M231 132v3.5M231 139v.8M238.5 131.9v7.1M238.5 124.9v3.5M245.3 122.7v3.5M245.3 129.7v2.2"/>
<path d="M245.3 135.4l-.1 8.8M248.4 122.5v7.2M248.4 133.2v12.9M256.9 121v17.9M364.7 127.4l-8.6 6.8M365.1 131.5a22.1 22.1 0 0 1-15.8 32.7M42.1 145.9v17.3M49.4 142.4h29.7M51.4 145.9v13.8M145.4 143.3l33.4 7.5M175.3 158.6l-17.1 7.6M176.4 153.6l-29.1 1.6"/>
<path d="M182.2 151.6l11.8 2.6M196.3 152.4l-16.4 .9M197.4 154.9l3.4 .8M197.7 148.6l-19.2 8.5M199.7 142.4h59.2M203.3 152l-3.5 .2M204.1 145.7l-3.2 1.4M206.2 152.6h3.5M213.2 152.6h8.3M213.2 141v13.6M221.5 141v13.6M225 152.6h3.5"/>
<path d="M231 143.3v7.8M238.5 142.5v12.9M40.1 174.6h61.5M40.1 163.2h39M42.1 166.7v4.4M67.6 175.7v29.6M102 168.3l3.5 .1M109 168.4l2.7 .1M115.2 168.5l31.1 .4M117.1 175.7v29.6M184.1 175.6l-2.1 11.7M192.1 175.6l2.1 11.7"/>
<path d="M297.2 168.6l-25.5 .9M305.4 168.4l-4.7 .1M309.8 165.2v29.7M312.4 168.1l-3.5 .1M332.3 165.2v29.7M345.8 165.2v1.3M142.3 192.3h34.2M144.3 195.8v64.6M172.9 195.8v17.5M175.7 183.4l3.3 1.1M182.4 185.3a33 33 0 0 0 11.4 0M200.5 183.4l-3.3 1.1"/>
<path d="M238.9 193.1l-13.8 22.4M313.3 192.9h15.5M71.1 203.3h42.5M154.1 219.1v3.5M170.9 216.8h10.4M223.3 218.5l-11.8 19.2M253.8 211.9l-31 13.8M152.1 226.1h39.6M152.1 230.1h39.6M154.1 226.1v4M154.1 233.6v14.9M171.3 239.3h15.1"/>
<path d="M173.3 220.4v15.4M211.9 230.5l-3.2 1.4M219.6 227.1l-4.5 2M198.6 241.3v39.6M206.1 241.3v39.6M209.7 240.7l-1.9 2.9M142.3 263.8h34.2M191.6 278.9h3.5M198.6 278.9h7.5M209.6 278.9h18"/>
</g>
<g fill="#000" stroke="#000" stroke-width=".25">
<path d="M183.2 16.2l3.5 .6-3.5 .6zM181 13.8l3.5-.6v1.2zM192.3 13.2l3.5 .6-3.5 .6zM189.5 16.8l3.5-.6v1.2zM161.2 28h1.2l-.6 3.5zM161.8 20.5l.6 3.5h-1.2zM217.4 37.9l3.5-.6v1.1zM225.1 37.3l3.5 .6-3.5 .5zM212.7 56.7l3.6-.2-3.3 1.3zM218.5 56l3.2-1.3 .3 1.1zM260.7 45l.6 3.5h-1.2zM163.7 67.5l.6 3.5h-1.2z"/>
<path d="M163.1 77.5h1.2l-.6 3.5zM260.1 64h1.2l-.6 3.5zM68.2 108.6l3.5-.6v1.2zM77.6 108l3.5 .6-3.5 .6zM115.6 115.9l.8-.9 2 3zM196.4 103.8l3.6 .6-3.6 .6zM202.8 112.9l3.5 .6-3.5 .6zM209.4 109.6l3.5 .6-3.5 .6zM206.9 104.4l3.5-.6v1.2zM209.5 113.5l3.5-.5v1.1zM221.9 110.2l3.5-.6v1.2zM247.8 119h1.2l-.6 3.5z"/>
<path d="M286.8 104.5l3.4-1 .1 1.2zM291.9 103.5l3.4 .8-3.5 .3zM332.3 99.6l3.5-.4v1.2zM359.2 108.4l2.3 2.8-3-1.9zM55.2 128.8l3.3 1.2h-3.5zM66.7 131.5h3.5l-.2 1.2zM183.2 121.5l3.6 .6-3.5 .6zM189.4 122l3.5-.6 .1 1.1zM230.5 135.5h1.1l-.6 3.5zM237.9 128.4h1.2l-.6 3.5zM245.3 131.9l.5 3.5h-1.1zM244.7 126.2h1.2l-.6 3.5z"/>
<path d="M248.4 129.7l.6 3.5h-1.2zM256.9 117.5l.6 3.5h-1.2zM256.3 138.9h1.2l-.6 3.5zM363.2 128.7l2.4 2.5-1 .7zM50.8 159.7h1.2l-.6 3.5zM51.4 142.4l.6 3.5h-1.2zM175.1 158l3.4-.9-2.9 2zM176.3 153l3.6 .3-3.5 .8zM178.9 150.2l3.3 1.4-3.5-.2zM194 154.2l3.5 .2-.2 1.1zM196.3 152.4l3.5-.8 .1 1.2zM197.7 148.6l2.9-2 .5 1.1z"/>
<path d="M209.7 152l3.5 .6-3.5 .6zM221.5 152.6l3.5-.6v1.2zM231 139.8l.6 3.5h-1.2zM238.5 139l.6 3.5h-1.2zM41.5 171.1h1.2l-.6 3.5zM42.1 163.2l.6 3.5h-1.2zM105.5 167.8l3.5 .6-3.5 .6zM111.7 168.5l3.5-.6v1.2zM297.2 168l3.5 .5-3.5 .7zM305.4 168.4l3.4-.7 .1 1.1zM345.8 164.5l3.4-.9 .1 1.2zM144.3 192.3l.6 3.5h-1.2z"/>
<path d="M172.9 192.3l.6 3.5h-1.2zM179.1 184l3.3 1.3-3.6-.2zM193.8 185.3l3.3-1.3 .3 1.1zM309.8 192.9l3.5-.6v1.2zM328.8 192.3l3.5 .6-3.5 .6zM67.6 203.3l3.5-.6v1.2zM113.6 202.7l3.5 .6-3.5 .6zM172.3 213.3h1.2l-.6 3.5zM224.6 215.2l1 .6-2.3 2.7zM153.5 222.6h1.2l-.6 3.5zM154.1 230.1l.6 3.5h-1.2zM173.3 216.8l.6 3.6h-1.1z"/>
<path d="M172.8 235.8h1.1l-.6 3.5zM211.7 230l3.4-.9-2.9 1.9zM219.6 227.1l3-1.9 .4 1zM211.5 237.7l-1.4 3.3-1-.6zM143.7 260.4h1.2l-.6 3.4zM195.1 278.3l3.5 .6-3.5 .6zM206.1 278.9l3.5-.6v1.2z"/>
</g>
<g font-size="7">
<text x="289" y="270.6">XY Joiner</text>
<text x="374.6" y="272.9">1.0</text>
</g>
<g font-size="4.9">
<text x="160.3" y="16" transform="rotate(-90 160.3 16)">14.68</text>
<text x="182.1" y="12.2">19.78</text>
<text x="197.8" y="15.2">3.82</text>
<text x="220.1" y="36.3">15</text>
<text x="232.9" y="51.1" transform="rotate(-13 232.9 51.1)">Ø3</text>
<text x="259.1" y="59" transform="rotate(-90 259.1 59)">30</text>
<text x="162.2" y="77.1" transform="rotate(-90 162.2 77.1)">18</text>
<text x="104.8" y="101.5" transform="rotate(46 104.8 101.5)">R1.25</text>
<text x="342.1" y="98.6" transform="rotate(22 342.1 98.6)">43.12°</text>
<text x="85.6" y="107.1">17.17</text>
<text x="215.2" y="102.8">9.2</text>
<text x="300.1" y="103.8" transform="rotate(15 300.1 103.8)">17.94°</text>
<text x="188.5" y="111.9">4.26</text>
<text x="230.2" y="108.5">Ø12</text>
<text x="34.9" y="124.1" transform="rotate(10 34.9 124.1)">Ø11.03</text>
<text x="156.8" y="120.9" transform="rotate(-1 156.8 120.9)">Ø3.6</text>
<text x="255.3" y="136" transform="rotate(-90 255.3 136)">33.12</text>
<text x="147" y="142" transform="rotate(13 147 142)">Ø16</text>
<text x="243.7" y="142.9" transform="rotate(-90 243.7 142.9)">3</text>
<text x="246.8" y="144.8" transform="rotate(-90 246.8 144.8)">9.5</text>
<text x="148.5" y="153.5" transform="rotate(-3 148.5 153.5)">Ø22</text>
<text x="214.8" y="151.1">11</text>
<text x="229.5" y="150.1" transform="rotate(-90 229.5 150.1)">1</text>
<text x="236.9" y="154.1" transform="rotate(-90 236.9 154.1)">9.5</text>
<text x="40.5" y="158.7" transform="rotate(-90 40.5 158.7)">15.21</text>
<text x="49.8" y="158.9" transform="rotate(-90 49.8 158.9)">27.78</text>
<text x="360.6" y="159" transform="rotate(-64 360.6 159)">128.28°</text>
<text x="134.4" y="167.1" transform="rotate(1 134.4 167.1)">Ø3.6</text>
<text x="158.7" y="164.2" transform="rotate(-24 158.7 164.2)">Ø28</text>
<text x="272.9" y="167.8" transform="rotate(-2 272.9 167.8)">Ø6.2</text>
<text x="184.5" y="184.3">20°</text>
<text x="318.3" y="191.3">30</text>
<text x="89.6" y="201.7">66</text>
<text x="232" y="201.2" transform="rotate(-58 232 201.2)">Ø30</text>
<text x="171.3" y="210.7" transform="rotate(-90 171.3 210.7)">32.68</text>
<text x="242.3" y="215.2" transform="rotate(-24 242.3 215.2)">Ø6.5</text>
<text x="171.8" y="230.8" transform="rotate(-90 171.8 230.8)">30</text>
<text x="142.7" y="234.2" transform="rotate(-90 142.7 234.2)">95.37</text>
<text x="152.5" y="247.2" transform="rotate(-90 152.5 247.2)">5.31</text>
<text x="231" y="248.5">Design</text>
<text x="289" y="248.5">Alex M.</text>
<text x="326" y="248.5">25-Jan-19</text>
<text x="350" y="248.5">Alex Mous</text>
<text x="388.3" y="248.5">25-jan-19</text>
<text x="289" y="258.6">PDF</text>
<text x="350" y="258.6">Complete</text>
<text x="214.1" y="277.4">10.02</text>
<text x="350.6" y="285.7">3.0</text>
<text x="360" y="285.5">26-Jan-19</text>
<text x="399.1" y="285.7">2/2</text>
</g>
<g font-size="3.5">
<text x="39" y="8.8">1</text>
<text x="88.8" y="8.8">2</text>
<text x="138.8" y="8.8">3</text>
<text x="188.7" y="8.8">4</text>
<text x="238.8" y="8.8">5</text>
<text x="288.7" y="8.8">6</text>
<text x="338.8" y="8.8">7</text>
<text x="388.8" y="8.8">8</text>
<text x="16.4" y="30.2">A</text>
<text x="411.4" y="30.2">A</text>
<text x="16.2" y="78">B</text>
<text x="411.2" y="78">B</text>
<text x="16.2" y="125.9">C</text>
<text x="411.2" y="125.9">C</text>
<text x="16.2" y="173.7">D</text>
<text x="411.2" y="173.7">D</text>
<text x="16.2" y="221.6">E</text>
<text x="411.2" y="221.6">E</text>
<text x="16.2" y="269.4">F</text>
<text x="411.2" y="269.4">F</text>
<text x="39" y="290.8">1</text>
<text x="88.8" y="290.8">2</text>
<text x="138.8" y="290.8">3</text>
<text x="188.7" y="290.8">4</text>
<text x="238.8" y="290.8">5</text>
<text x="288.7" y="290.8">6</text>
<text x="338.8" y="290.8">7</text>
<text x="388.8" y="290.8">8</text>
</g>
<g font-size="2.5">
<text x="231" y="242.9">Dept.</text>
<text x="255" y="242.9">Technical reference</text>
<text x="289" y="242.9">Created by</text>
<text x="350" y="242.9">Approved by</text>
<text x="289" y="252.8">Document type</text>
<text x="350" y="252.8">Document status</text>
<text x="289" y="262.9">Title</text>
<text x="350" y="262.9">DWG No.</text>
<text x="350" y="279.9">Rev.</text>
<text x="360" y="279.9">Date of issue</text>
<text x="396" y="279.9">Sheet</text>
</g>
</svg>
